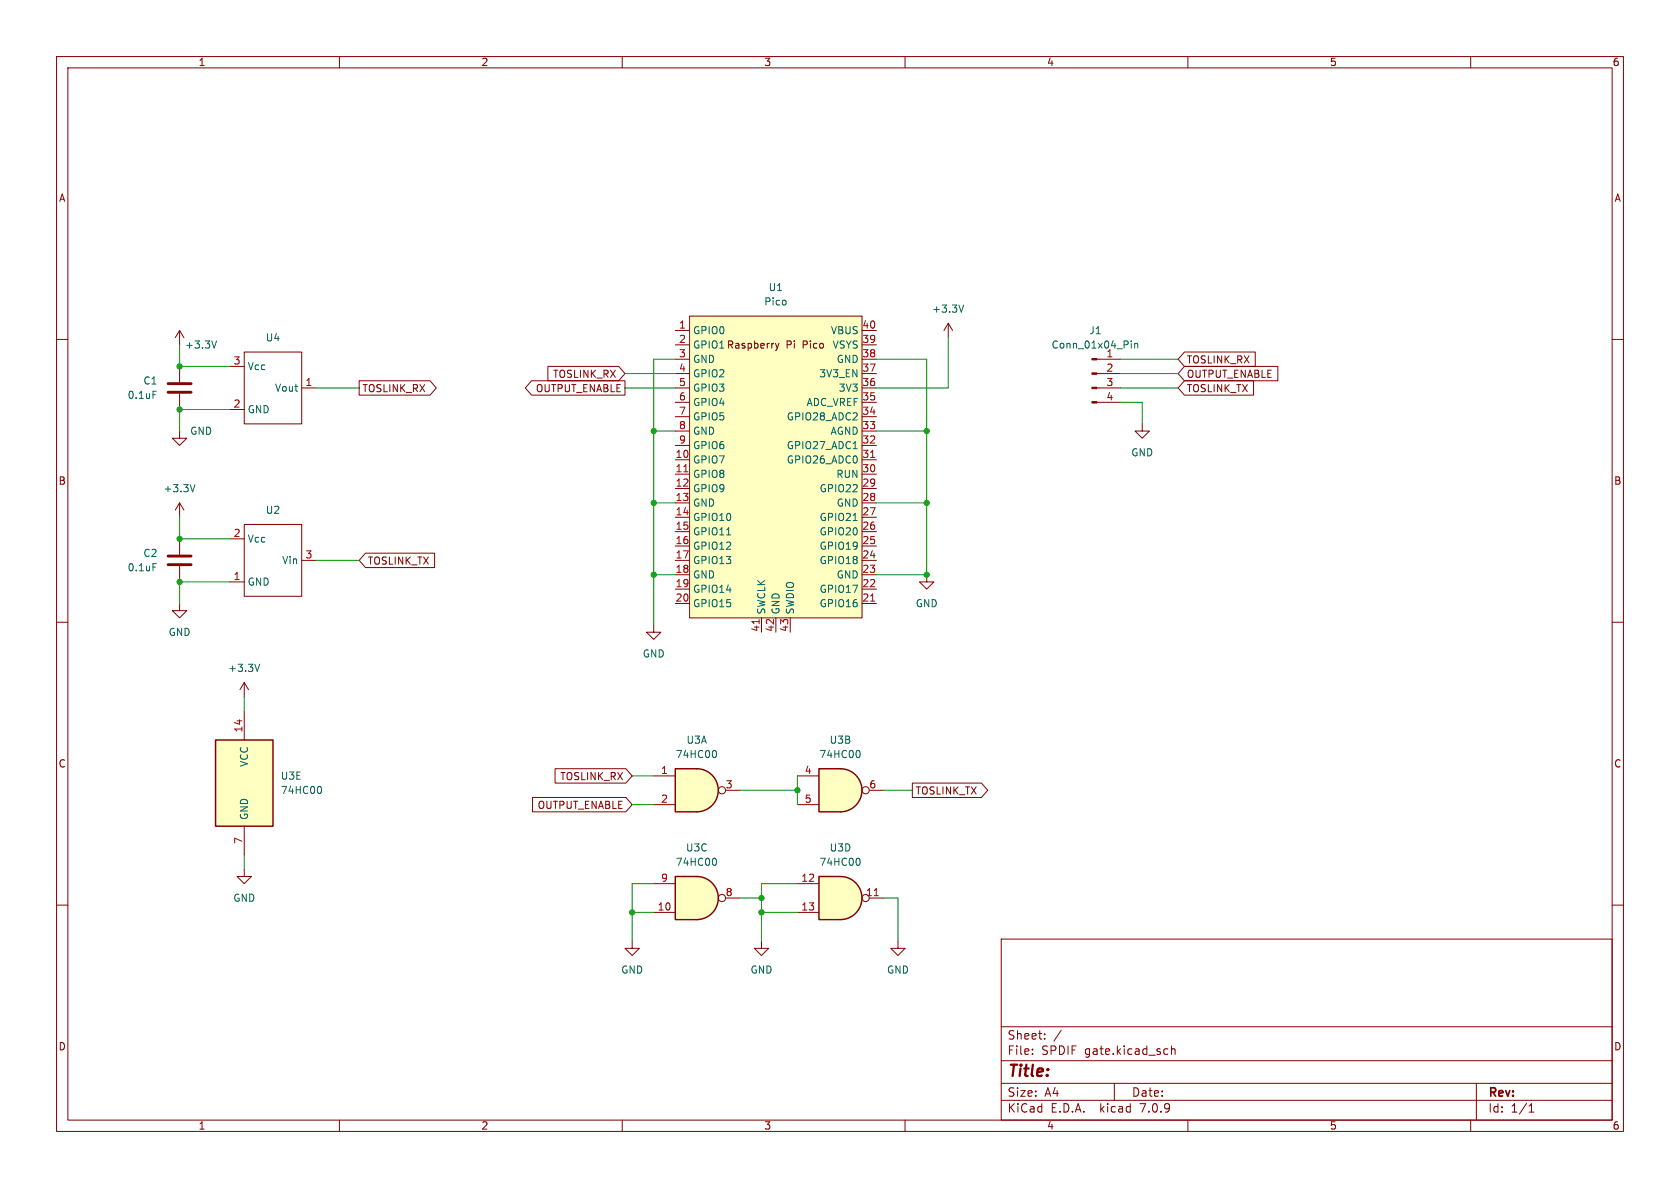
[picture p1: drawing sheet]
<svg xmlns="http://www.w3.org/2000/svg" width="297mm" height="210mm" viewBox="0 0 297 210" stroke-linecap="round" stroke-linejoin="round" font-family="sans-serif">
<g fill="none" stroke="#840000" stroke-width=".18">
<path d="M10 10h277v190h-277zM12 12h273v186h-273zM60 10v2M110 10v2M160 10v2M210 10v2M260 10v2M10 60h2M119.4 58.4h2.5M121.9 55.9h30.5v53.3h-30.5zM152.4 58.4h2.5M167.6 57.2l-.7 1.2"/>
<path d="M167.6 57.2v2.5M167.6 57.2l.8 1.2M285 60h2M119.4 61h2.5M119.4 63.5h2.5M119.4 78.7h2.5M119.4 76.2h2.5M119.4 73.7h2.5M119.4 71.1h2.5M119.4 68.6h2.5M119.4 66h2.5M137.1 60.7l.3 .8"/>
<path d="M137.4 61.5l-.3 .5M137.7 60.7l-.3 .8M152.4 61h2.5M152.4 63.5h2.5M152.4 78.7h2.5M152.4 76.2h2.5M152.4 73.7h2.5M152.4 71.1h2.5M152.4 68.6h2.5M152.4 66h2.5M193.9 63.5h4.2M193.9 71.1h4.2"/>
<path d="M193.9 68.6h4.2M193.9 66h4.2M201.9 74.9v1.3h1.3l-1.3 1.3-1.2-1.3h1.2M119.4 81.3h2.5M119.4 83.8h2.5M119.4 86.4h2.5M119.4 88.9h2.5M119.4 91.4h2.5M119.4 94h2.5M119.4 96.5h2.5M119.4 99.1h2.5M152.4 81.3h2.5"/>
<path d="M152.4 83.8h2.5M152.4 86.4h2.5M152.4 88.9h2.5M152.4 91.4h2.5M152.4 94h2.5M152.4 96.5h2.5M152.4 99.1h2.5M10 110h2M119.4 101.6h2.5M119.4 104.1h2.5M119.4 106.7h2.5M134.6 109.2v2.6"/>
<path d="M137.2 109.2v2.6M139.7 109.2v2.6M152.4 101.6h2.5M152.4 104.1h2.5M152.4 106.7h2.5M285 110h2M10 160h2M285 160h2M111.8 166.4v1.2h1.2l-1.2 1.3-1.3-1.3h1.3M134.6 166.4v1.2h1.3l-1.3 1.3-1.3-1.3h1.3M158.7 166.4v1.2h1.3l-1.3 1.3-1.2-1.3h1.2M177 166h108v32h-108z"/>
<path d="M60 198v2M110 198v2M160 198v2M177 194.5h108M177 191.5h108M177 187.5h108M177 181.5h108M182.5 186.3v.1M182.5 185.5v.1M184.7 183.6v.1M184.7 182.8v.1M187.6 182.1l-1.3 2"/>
<path d="M197 191.5v3M206.3 185.4l.2 .1M206.5 186.3l-.2 .1M207.1 184.9v1.5M207.1 185.5l.2-.1 .4 .1v.9M210 198v2M260 198v2M261 191.5v6.5M270.3 196.6h.9M270.3 195.5l.4-.4v1.5"/>
</g>
<path d="M170.4 53.9l-.5 1.3M150.8 79.3h.7M200 60.3v.1M200 60.7v.8M200.6 60.7v.8M200.6 60.8l.2-.1 .3 .1v.7M128.5 94.6h.7M150.8 92h.7" fill="none" stroke="#006464" stroke-width=".18"/>
<g fill="#ffffc2" stroke="#ffffc2" stroke-width=".18">
<path d="M121.9 55.9h30.5v53.3h-30.5z"/>
<path d="M123.2 135.9a3.8 3.8 0 0 1 3.8 3.8 3.8 3.8 0 0 1-3.8 3.8z"/>
</g>
<path d="M120.9 83.4h.7M153.9 80.9h.7M134.2 109.5v.7M153.9 106.3h.7" fill="none" stroke="#a90000" stroke-width=".18"/>
<g fill="#840000" stroke="#840000" stroke-width=".18">
<path d="M193 71h.9v.2h-.9z"/>
<path d="M193 68.5h.9v.2h-.9z"/>
<path d="M193 65.9h.9v.3h-.9z"/>
<path d="M193 63.4h.9v.2h-.9z"/>
</g>
<path d="M119.4 135.9h3.8v7.6h-3.8z" fill="#ffffc2"/>
<path d="M38.1 130.8h10.2v15.3h-10.2zM119.4 135.9h3.8a3.8 3.8 0 0 1 3.8 3.8 3.8 3.8 0 0 1-3.8 3.8h-3.8z" fill="none" stroke="#840000" stroke-width=".25"/>
<g fill="none" stroke="#840000" stroke-width=".18">
<path d="M31.7 95.3v2.7M31.7 106.7v1.3h1.3l-1.3 1.2-1.2-1.2h1.2M31.7 100.1v2.8M115.6 110.5v1.3h1.2l-1.2 1.2-1.3-1.2h1.3M43.2 120.7l-.8 1.2M43.2 120.7v2.5M43.2 125.7v5.1M43.2 120.7l.7 1.2M115.6 137.2h3.8M128.3 139.7h2.5M43.2 153.7v1.2h1.2l-1.2 1.3-1.3-1.3h1.3M43.2 146.1v5"/>
<path d="M115.6 142.2h3.8"/>
<circle cx="127.6" cy="139.7" r=".63"/>
</g>
<path d="M27 99.6h.6M45.9 117.4l-.4 1.3M56.5 139a.79 .79 0 0 1 0 1.3M126.4 132.7a.79 .79 0 0 1 0 1.2" fill="none" stroke="#006464" stroke-width=".18"/>
<g fill="#ffffc2" stroke="#ffffc2" stroke-width=".18">
<path d="M38.1 130.8h10.2v15.3h-10.2z"/>
<path d="M123.2 154.9a3.8 3.8 0 0 1 3.8 3.9 3.8 3.8 0 0 1-3.8 3.8z"/>
</g>
<path d="M29.7 99.8h4.1M29.7 98.3h4.1" fill="none" stroke="#840000" stroke-width=".51"/>
<path d="M119.4 154.9h3.8v7.7h-3.8z" fill="#ffffc2"/>
<path d="M119.4 154.9h3.8a3.8 3.8 0 0 1 3.8 3.9 3.8 3.8 0 0 1-3.8 3.8h-3.8z" fill="none" stroke="#840000" stroke-width=".25"/>
<g fill="none" stroke="#840000" stroke-width=".18">
<path d="M31.7 76.2v1.3h1.3l-1.3 1.2-1.2-1.2h1.2M31.7 64.8v2.8M31.7 69.6v2.8M31.7 88.9l-.7 1.3M31.7 88.9v2.5M31.7 88.9l.8 1.3M115.6 156.2h3.8M128.3 158.8h2.5M115.6 161.3h3.8"/>
<circle cx="127.6" cy="158.7" r=".63"/>
</g>
<path d="M27 69.2h.6M34.5 85.7l-.5 1.2M126.4 151.7a.79 .79 0 0 1 0 1.3" fill="none" stroke="#006464" stroke-width=".18"/>
<path d="M29.7 69.3h4.1M29.7 67.8h4.1" fill="none" stroke="#840000" stroke-width=".51"/>
<path d="M148.6 135.9a3.8 3.8 0 0 1 3.8 3.8 3.8 3.8 0 0 1-3.8 3.8z" fill="#ffffc2" stroke="#ffffc2" stroke-width=".18"/>
<path d="M144.8 135.9h3.8v7.6h-3.8z" fill="#ffffc2"/>
<path d="M144.8 135.9h3.8a3.8 3.8 0 0 1 3.8 3.8 3.8 3.8 0 0 1-3.8 3.8h-3.8z" fill="none" stroke="#840000" stroke-width=".25"/>
<g fill="none" stroke="#840000" stroke-width=".18">
<path d="M141 137.2h3.8M153.7 139.7h2.5M141 142.2h3.8"/>
<circle cx="153" cy="139.7" r=".63"/>
</g>
<path d="M151.8 132.7a.79 .79 0 0 1 0 1.2" fill="none" stroke="#006464" stroke-width=".18"/>
<path d="M148.6 154.9a3.8 3.8 0 0 1 3.8 3.9 3.8 3.8 0 0 1-3.8 3.8z" fill="#ffffc2" stroke="#ffffc2" stroke-width=".18"/>
<path d="M144.8 154.9h3.8v7.7h-3.8z" fill="#ffffc2"/>
<path d="M144.8 154.9h3.8a3.8 3.8 0 0 1 3.8 3.9 3.8 3.8 0 0 1-3.8 3.8h-3.8z" fill="none" stroke="#840000" stroke-width=".25"/>
<g fill="none" stroke="#840000" stroke-width=".18">
<path d="M31.7 58.4l-.7 1.3M31.7 58.4v2.6M31.7 58.4l.8 1.3M40.6 72.4h2.6M40.6 64.8h2.6M43.2 62.2h10.1v12.7h-10.1zM53.3 68.6h2.6M63.5 67.3h12.5l1.1 1.3-1.1 1.3h-12.5zM94 67.3h16.5v2.6h-16.5l-1.1-1.3zM96.9 64.8h12.5l1.1 1.2-1.1 1.3h-12.5zM209.4 62.2h12.5v2.6h-12.5l-1.1-1.3zM209.4 67.3h12.2v2.6h-12.2l-1.1-1.3z"/>
<path d="M209.4 64.8h16.5v2.5h-16.5l-1.1-1.3zM40.6 95.3h2.6M43.2 92.7h10.1v12.7h-10.1zM53.3 99.1h2.6M64.6 97.8h12.2v2.5h-12.2l-1.1-1.2zM40.6 102.9h2.6M163.8 101.6v1.3h1.3l-1.3 1.2-1.2-1.2h1.2M98.1 135.9h12.5l1.2 1.3-1.2 1.2h-12.5zM161.3 138.4h12.2l1.1 1.3-1.1 1.3h-12.2zM94.1 141h16.5l1.2 1.2-1.2 1.3h-16.5zM141 156.2h3.8M153.7 158.8h2.5"/>
<path d="M141 161.3h3.8"/>
<circle cx="153" cy="158.7" r=".63"/>
</g>
<path d="M154.5 158.3h.8" fill="none" stroke="#a90000" stroke-width=".18"/>
<path d="M38.3 60.3l-.4 1.2M151.8 151.7a.79 .79 0 0 1 0 1.3" fill="none" stroke="#006464" stroke-width=".18"/>
<g fill="none" stroke="#009600" stroke-width=".18">
<path d="M167.6 59.7v8.9h-12.7M31.7 61v3.8h8.9M40.6 72.4h-8.9v3.8M55.9 68.6h7.6M110.5 68.6h8.9M110.5 66h8.9M115.6 76.2h3.8M119.4 63.5h-3.8v47M154.9 63.5h8.9v38.1h-8.9M154.9 76.2h8.9M198.1 63.5h10.2M198.1 68.6h10.2"/>
<path d="M198.1 66h10.2M198.1 71.1h3.8v3.8M31.7 91.4v3.9h8.9M55.9 99.1h7.6M115.6 88.9h3.8M154.9 88.9h8.9M40.6 102.9h-8.9v3.8M115.6 101.6h3.8M43.2 123.2v2.5M111.8 137.2h3.8M130.8 139.7h10.2M141 137.2v5"/>
<path d="M156.2 139.7h5.1M43.2 151.1v2.6M111.8 142.2h3.8M115.6 156.2h-3.8v10.2M130.8 158.8h3.8M141 156.2h-6.4v10.2M156.2 158.8h2.5v7.6M111.8 161.3h3.8M134.6 161.3h6.4"/>
</g>
<g fill="#009600" stroke="#009600" stroke-width=".18">
<circle cx="134.6" cy="158.8" r=".46"/>
<circle cx="134.6" cy="161.3" r=".46"/>
<circle cx="141" cy="139.7" r=".46"/>
<circle cx="111.8" cy="161.3" r=".46"/>
<circle cx="31.7" cy="102.9" r=".46"/>
<circle cx="31.7" cy="95.3" r=".46"/>
<circle cx="31.7" cy="72.4" r=".46"/>
<circle cx="115.6" cy="88.9" r=".46"/>
<circle cx="115.6" cy="76.2" r=".46"/>
<circle cx="31.7" cy="64.8" r=".46"/>
<circle cx="163.8" cy="76.2" r=".46"/>
<circle cx="115.6" cy="101.6" r=".46"/>
<circle cx="163.8" cy="88.9" r=".46"/>
<circle cx="163.8" cy="101.6" r=".46"/>
</g>
<text font-size="2.8" fill="#840000" x="178" y="190.9">Title:</text>
<g font-size="2.1" fill="#840000">
<text x="178" y="184">Sheet:</text>
<text x="178" y="186.7">File:</text>
<text x="184.1" y="186.7">SPDIF</text>
<text x="191.8" y="186.7">gate.kicad_sch</text>
<text x="178" y="196.9">KiCad</text>
<text x="178" y="194.1">Size:</text>
<text x="184.7" y="194.1">A4</text>
<text x="185.7" y="196.9">E.D.A.</text>
<text x="194.6" y="196.9">kicad</text>
<text x="200" y="194.1">Date:</text>
<text x="201.8" y="196.9">7.0.9</text>
<text x="263" y="194.3">Rev:</text>
<text x="263" y="196.9">Id:</text>
<text x="267.1" y="196.9">1/1</text>
</g>
<g font-size="1.8" fill="#840000">
<text x="35" y="11.9">1</text>
<text x="85" y="11.9">2</text>
<text x="135" y="11.9">3</text>
<text x="185" y="11.9">4</text>
<text x="235" y="11.9">5</text>
<text x="285" y="11.9">6</text>
<text x="10.3" y="35.9">A</text>
<text x="285.3" y="35.9">A</text>
<text x="139" y="61.8">Pi</text>
<text x="142" y="61.8">Pico</text>
<text x="209.7" y="64.5">TOSLINK_RX</text>
<text x="64" y="69.5">TOSLINK_RX</text>
<text x="94.6" y="69.5">OUTPUT_ENABLE</text>
<text x="97.7" y="67">TOSLINK_RX</text>
<text x="209.7" y="69.5">TOSLINK_TX</text>
<text x="209.7" y="67">OUTPUT_ENABLE</text>
<text x="10.3" y="85.9">B</text>
<text x="285.3" y="85.9">B</text>
<text x="64.9" y="100">TOSLINK_TX</text>
<text x="10.3" y="135.9">C</text>
<text x="285.3" y="135.9">C</text>
<text x="94.9" y="143.2">OUTPUT_ENABLE</text>
<text x="98.9" y="138.1">TOSLINK_RX</text>
<text x="161.8" y="140.7">TOSLINK_TX</text>
<text x="10.3" y="185.9">D</text>
<text x="285.3" y="185.9">D</text>
<text x="35" y="199.9">1</text>
<text x="85" y="199.9">2</text>
<text x="135" y="199.9">3</text>
<text x="185" y="199.9">4</text>
<text x="235" y="199.9">5</text>
<text x="285" y="199.9">6</text>
</g>
<g font-size="1.8" fill="#006464">
<text x="135.8" y="51.7">U1</text>
<text x="122.4" y="59.3">GPIO0</text>
<text x="135" y="54.2">Pico</text>
<text x="146.8" y="59.3">VBUS</text>
<text x="164.7" y="55.5">+3.3V</text>
<text x="192.5" y="59.3">J1</text>
<text x="32.6" y="61.8">+3.3V</text>
<text x="43.7" y="65.6">Vcc</text>
<text x="46.9" y="60.6">U4</text>
<text x="122.4" y="61.8">GPIO1 Raspberry</text>
<text x="122.4" y="64.4">GND</text>
<text x="147.1" y="61.8">VSYS</text>
<text x="147.8" y="64.4">GND</text>
<text x="185.8" y="61.8">Conn_01x04_Pin</text>
<text x="195.5" y="63.2">1</text>
<text x="22.5" y="70.7">0.1uF</text>
<text x="25.2" y="68.2">C1</text>
<text x="48.5" y="69.4">Vout</text>
<text x="122.4" y="66.9">GPIO2</text>
<text x="122.4" y="69.4">GPIO3</text>
<text x="122.4" y="72">GPIO4</text>
<text x="142.5" y="72">ADC_VREF</text>
<text x="144.7" y="66.9">3V3_EN</text>
<text x="148.2" y="69.4">3V3</text>
<text x="33.5" y="77.1">GND</text>
<text x="43.7" y="73.3">GND</text>
<text x="122.4" y="74.5">GPIO5</text>
<text x="122.4" y="77.1">GND</text>
<text x="139" y="74.5">GPIO28_ADC2</text>
<text x="146.7" y="77.1">AGND</text>
<text x="122.4" y="82.1">GPIO7</text>
<text x="122.4" y="79.6">GPIO6</text>
<text x="139" y="82.1">GPIO26_ADC0</text>
<text x="139" y="79.6">GPIO27_ADC1</text>
<text x="199.9" y="80.9">GND</text>
<text x="28.8" y="87.2">+3.3V</text>
<text x="122.4" y="84.7">GPIO8</text>
<text x="122.4" y="87.2">GPIO9</text>
<text x="122.4" y="89.8">GND</text>
<text x="144.8" y="87.2">GPIO22</text>
<text x="147.8" y="84.7">RUN</text>
<text x="147.8" y="89.8">GND</text>
<text x="46.9" y="91">U2</text>
<text x="122.4" y="92.3">GPIO10</text>
<text x="122.4" y="94.8">GPIO11</text>
<text x="144.8" y="94.8">GPIO20</text>
<text x="144.8" y="92.3">GPIO21</text>
<text x="22.5" y="101.2">0.1uF</text>
<text x="25.2" y="98.7">C2</text>
<text x="43.7" y="96.1">Vcc</text>
<text x="49.8" y="99.9">Vin</text>
<text x="122.4" y="97.4">GPIO12</text>
<text x="122.4" y="99.9">GPIO13</text>
<text x="144.8" y="99.9">GPIO18</text>
<text x="144.8" y="97.4">GPIO19</text>
<text x="43.7" y="103.7">GND</text>
<text x="122.4" y="102.5">GND</text>
<text x="122.4" y="105">GPIO14</text>
<text x="122.4" y="107.5">GPIO15</text>
<text x="144.8" y="107.5">GPIO16</text>
<text x="144.8" y="105">GPIO17</text>
<text x="147.8" y="102.5">GND</text>
<text x="161.8" y="107.5">GND</text>
<text x="29.7" y="112.6">GND</text>
<text x="135.5" y="108.7" transform="rotate(-90 135.5 108.7)">SWCLK</text>
<text x="138" y="108.7" transform="rotate(-90 138 108.7)">GND</text>
<text x="140.6" y="108.7" transform="rotate(-90 140.6 108.7)">SWDIO</text>
<text x="40.2" y="119">+3.3V</text>
<text x="113.5" y="116.4">GND</text>
<text x="121.3" y="131.7">U3A</text>
<text x="146.6" y="131.7">U3B</text>
<text x="44" y="135.7" transform="rotate(-90 44 135.7)">VCC</text>
<text x="119.4" y="134.2">74HC00</text>
<text x="144.8" y="134.2">74HC00</text>
<text x="49.5" y="140.6">74HC00</text>
<text x="49.5" y="138">U3E</text>
<text x="44" y="145" transform="rotate(-90 44 145)">GND</text>
<text x="119.4" y="153.3">74HC00</text>
<text x="121.2" y="150.7">U3C</text>
<text x="144.8" y="153.3">74HC00</text>
<text x="146.6" y="150.7">U3D</text>
<text x="41.1" y="159.6">GND</text>
<text x="109.7" y="172.3">GND</text>
<text x="132.6" y="172.3">GND</text>
<text x="156.7" y="172.3">GND</text>
</g>
<g font-size="1.8" fill="#a90000">
<text x="119.9" y="58.2">1</text>
<text x="152.4" y="58.2">40</text>
<text x="41.2" y="64.5">3</text>
<text x="119.9" y="60.7">2</text>
<text x="119.9" y="63.2">3</text>
<text x="119.9" y="65.8">4</text>
<text x="152.4" y="65.8">37</text>
<text x="152.4" y="63.2">38</text>
<text x="152.4" y="60.7">39</text>
<text x="195.5" y="65.8">2</text>
<text x="53.9" y="68.3">1</text>
<text x="119.9" y="68.3">5</text>
<text x="119.9" y="70.9">6</text>
<text x="152.4" y="70.9">35</text>
<text x="152.4" y="68.3">36</text>
<text x="195.5" y="68.3">3</text>
<text x="195.5" y="70.9">4</text>
<text x="41.2" y="72.1">2</text>
<text x="119.9" y="73.4">7</text>
<text x="119.9" y="75.9">8</text>
<text x="152.4" y="75.9">33</text>
<text x="152.4" y="73.4">34</text>
<text x="119.3" y="81">10</text>
<text x="119.3" y="83.6">11</text>
<text x="119.9" y="78.5">9</text>
<text x="152.4" y="83.6">30</text>
<text x="152.4" y="81">31</text>
<text x="152.4" y="78.5">32</text>
<text x="119.3" y="86.1">12</text>
<text x="119.3" y="88.6">13</text>
<text x="152.4" y="88.6">28</text>
<text x="152.4" y="86.1">29</text>
<text x="41.2" y="95">2</text>
<text x="119.3" y="91.2">14</text>
<text x="119.3" y="93.7">15</text>
<text x="152.4" y="93.7">26</text>
<text x="152.4" y="91.2">27</text>
<text x="53.9" y="98.8">3</text>
<text x="119.3" y="96.3">16</text>
<text x="119.3" y="98.8">17</text>
<text x="119.3" y="101.3">18</text>
<text x="152.4" y="101.3">23</text>
<text x="152.4" y="98.8">24</text>
<text x="152.4" y="96.3">25</text>
<text x="41.2" y="102.6">1</text>
<text x="119.3" y="103.9">19</text>
<text x="119.3" y="106.4">20</text>
<text x="152.4" y="106.4">21</text>
<text x="152.4" y="103.9">22</text>
<text x="134.4" y="111.8" transform="rotate(-90 134.4 111.8)">41</text>
<text x="136.9" y="111.8" transform="rotate(-90 136.9 111.8)">42</text>
<text x="139.4" y="111.8" transform="rotate(-90 139.4 111.8)">43</text>
<text x="42.9" y="129.6" transform="rotate(-90 42.9 129.6)">14</text>
<text x="116.8" y="136.9">1</text>
<text x="142.2" y="136.9">4</text>
<text x="116.8" y="142">2</text>
<text x="128.2" y="139.4">3</text>
<text x="142.2" y="142">5</text>
<text x="153.6" y="139.4">6</text>
<text x="42.9" y="149.3" transform="rotate(-90 42.9 149.3)">7</text>
<text x="116.8" y="156">9</text>
<text x="141.6" y="156">12</text>
<text x="116.2" y="161">10</text>
<text x="128.2" y="158.5">8</text>
<text x="141.6" y="161">13</text>
<text x="153" y="158.5">11</text>
</g>
</svg>
